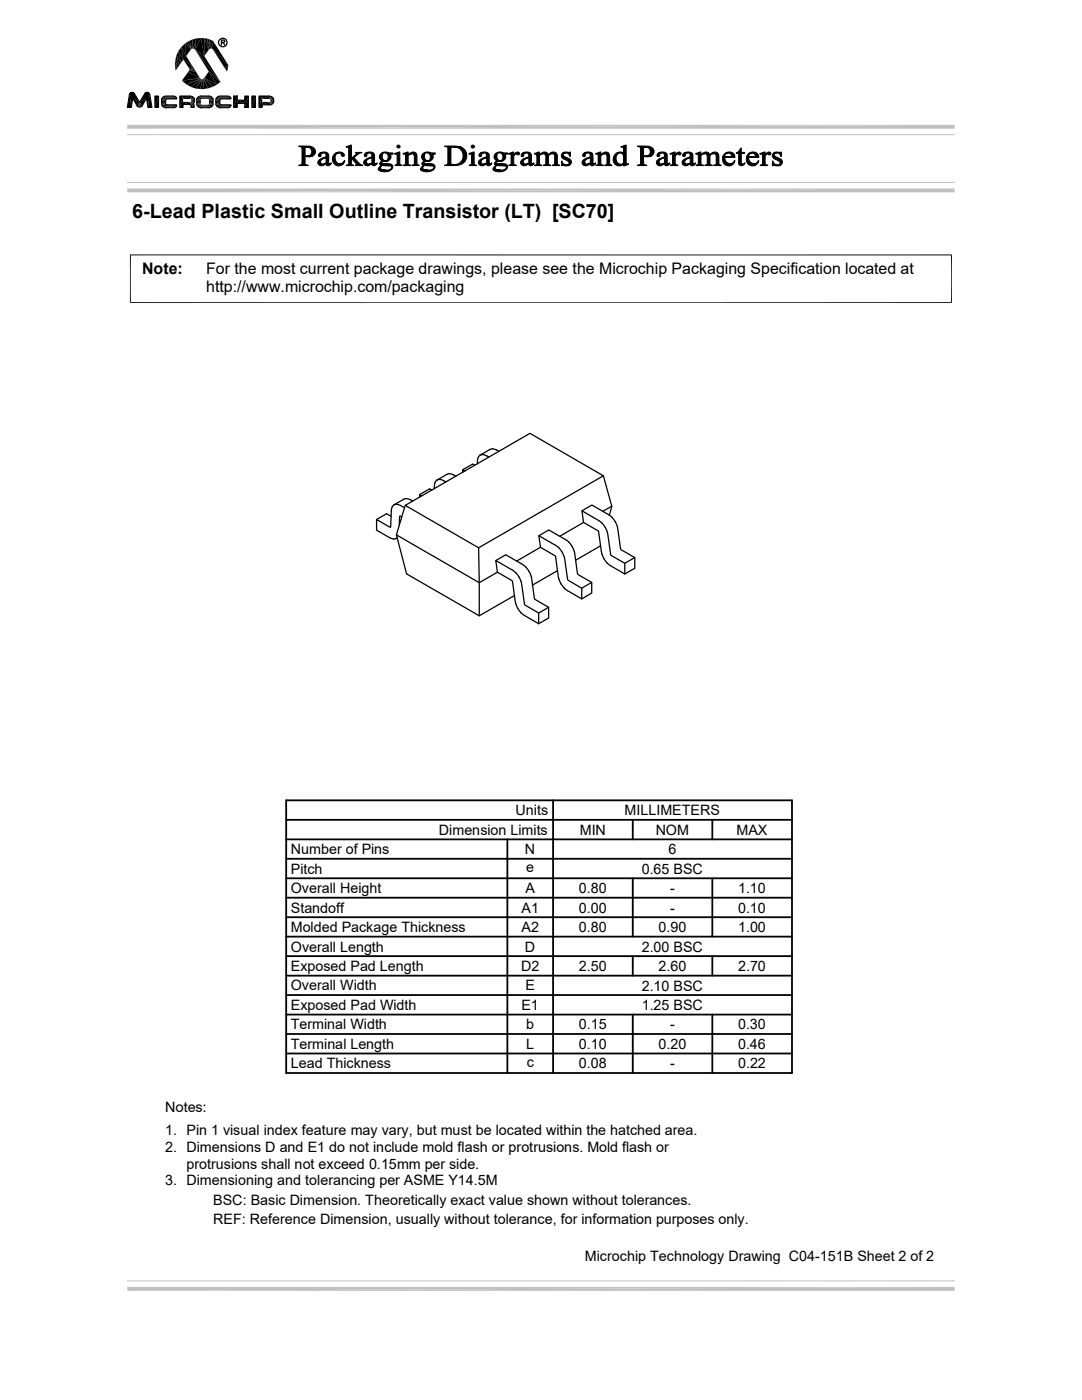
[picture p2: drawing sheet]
<svg xmlns="http://www.w3.org/2000/svg" width="216mm" height="279mm" viewBox="0 0 216 279" stroke-linecap="round" stroke-linejoin="round" font-family="sans-serif">
<g fill="none" stroke="#000" stroke-width=".25">
<path d="M83.7 98.7l.5 .3M86.1 97.8l-.4-.2-2 1.1v.5M87.2 95.8a1.54 1.54 0 0 1 1.8 .4M87.2 95.8a1.63 1.63 0 0 0-.5 1.7M91 95a1.81 1.81 0 0 0-1.8-.3l-2 1.1M92.8 94l-.5-.3v.5M94.7 92.8l-.4-.2-2 1.1M95.8 90.8a1.62 1.62 0 0 1 1.8 .4M95.8 90.8a1.71 1.71 0 0 0-.5 1.8M99.5 90.1a1.89 1.89 0 0 0-1.7-.4l-2 1.1M120.4 95l1.7 6M78 103l-.9-.5-2 1.2"/>
<path d="M78.6 100.8a1.89 1.89 0 0 1 2.1 .5M78.6 100.8a1.4 1.4 0 0 0-.5 1.2l-.2 3.2-2.8-1.5v2.1l2.7 1.5a1.25 1.25 0 0 0 1.4 0M80.2 103.2l-.4-.2-.1 .1v1.7M80.9 100.9l-1.8 5.8M80.9 100.9l24.8-14.4 14.7 8.5-24.9 14.3zM82.4 100l-.5-.3a1.41 1.41 0 0 0-1.3-.1l-2 1.2M95.5 109.3l.1 13.6M98.9 111.9l2-1.2 3.4 1.9 1 1 .7 1.4 .7 4.5 2.8 1.7v2.1l-2 1.2M98.9 111.9l3.4 1.9 1 .9 .7 1.5 .7 4.5 2.8 1.6v2.2l-3.2-1.9-.7-.7-.7-1.4-.7-4.5-2.9-1.8zM99.3 114.2l-3.7 2.1-16.5-9.6 2 7.8 14.5 8.4 7.1-4M107.5 106.9l3.7 2.2 .7 .7 .7 1.4 .6 4.4 2.9 1.8v2.1l-3.2-1.9-1-1.1-.5-1.4-.6-4.1-3-1.8zM107.5 106.9l2-1.1 3.7 2.1 .7 .7 .7 1.4 .7 4.6 2.8 1.6v2.2l-2 1.1"/>
<path d="M107.8 109.2l-4.7 2.8M111.3 113.9l-5 2.9M116.1 101.9l3.7 2.2 .7 .7 .7 1.4 .7 4.5 2.8 1.7v2.2l-3.2-1.9-.7-.7-.7-1.4-.7-4.6-3-1.7zM116.1 101.9l2-1.1 3.4 1.9 1 1 .7 1.4 .7 4.5 2.8 1.7v2.1l-2 1.2M116.4 104.3l-4.7 2.7M118.1 116.2l-2 1.2M119.8 108.9l-4.9 2.9M122.1 101l-1.8 1M122.1 101l-.5 1.8M126.7 111.3l-2 1.1M109.5 121.2l-2 1.1"/>
</g>
<g fill="#000" stroke="#000" stroke-width=".2">
<path d="M80.4 30.6l.3 .1zM118.9 30.6l.2 .1zM123.9 29.3h.3zM151.6 30.6l.3 .1z"/>
<path d="M60.2 29.4h1.1h-.4v1.7h1.5l-1.5 .1v1.6l.6 .2h-1.9v-.1a.5 .5 0 0 0 .7-.6z" fill-rule="evenodd"/>
<path d="M59.6 29.1h1.6a1.26 1.26 0 0 1 1.3 .4 1.26 1.26 0 0 1 .3 1.3l-.4 .3h-1a.87 .87 0 0 0 .8-.9 .87 .87 0 0 0-.9-.8h-1.1z" fill-rule="evenodd"/>
<path d="M60.9 31.2h1.3z" fill-rule="evenodd"/>
<path d="M63.6 30.7l.3-.2h.6l-.4 .2a.36 .36 0 0 1-.1 .4 .36 .36 0 0 1-.3 .1l-.2-.1z" fill-rule="evenodd"/>
<path d="M63.5 32.1a1.65 1.65 0 0 1 1.6-.6 1.09 1.09 0 0 0-1.1 .9l.3 .3 .6 .1a.83 .83 0 0 1-.9 .3 .83 .83 0 0 1-.6-.7z" fill-rule="evenodd"/>
<path d="M63.9 30.5l.2-.1a1.3 1.3 0 0 1 1.5 .4l.1 1.9 .3 .1a.51 .51 0 0 1-.5 .3 .51 .51 0 0 1-.4-.3v-.1l-.3-.1 .3-.1v-1h-.5l.5-.3a.56 .56 0 0 0-.6-.7z" fill-rule="evenodd"/>
<path d="M64.4 32.8l.7-.1z" fill-rule="evenodd"/>
<path d="M65.7 32.7l.4-.2-.1 .3z" fill-rule="evenodd"/>
<path d="M67 30.6l.6-.1a1.1 1.1 0 0 0-.7 1.2 1.1 1.1 0 0 0 .9 1h.7a1.33 1.33 0 0 1-2-.2 1.33 1.33 0 0 1 .5-1.9z" fill-rule="evenodd"/>
<path d="M67.1 30.5a1.26 1.26 0 0 1 1.6 .4v.2a.46 .46 0 0 1-.5 0 .46 .46 0 0 1-.2-.5z" fill-rule="evenodd"/>
<path d="M67.8 32.7a.93 .93 0 0 0 .9-.7l.1 .2-.3 .5z" fill-rule="evenodd"/>
<path d="M69.1 29.3h.2z" fill-rule="evenodd"/>
<path d="M69.1 29.3l1-.3v3.7l.5 .3h-1.5l.3-.1 .2-.3v-3l-.1-.2z" fill-rule="evenodd"/>
<path d="M70.9 30.4h1.3l-.7 .4-.9 .6 1.2 1.3 .6 .3h-1.5l.2-.3-1-1.1 1-.8v-.3z" fill-rule="evenodd"/>
<path d="M72.8 30.7l.2-.2h.7h-.2a.46 .46 0 0 0-.3 .6l-.2 .2a.32 .32 0 0 1-.3-.2 .32 .32 0 0 1 .1-.4z" fill-rule="evenodd"/>
<path d="M72.7 32.1a1.64 1.64 0 0 1 1.5-.6 1.06 1.06 0 0 0-1.1 .9l.4 .3 .6 .1a.84 .84 0 0 1-.9 .3 .84 .84 0 0 1-.6-.7z" fill-rule="evenodd"/>
<path d="M73 30.5l.2-.1a1.31 1.31 0 0 1 1.5 .4l.1 1.9 .3 .1a.48 .48 0 0 1-.5 .3 .48 .48 0 0 1-.4-.4l-.2-.1 .2-.1v-1h-.5l.5-.3a.54 .54 0 0 0-.5-.7z" fill-rule="evenodd"/>
<path d="M73.6 32.8l.6-.1z" fill-rule="evenodd"/>
<path d="M74.9 32.7l.3-.2-.1 .3z" fill-rule="evenodd"/>
<path d="M75.7 33.3l.5-.3-.3 .5a.93 .93 0 0 0 1.1 .5h-1.4a.42 .42 0 0 1 .1-.7z" fill-rule="evenodd"/>
<path d="M76 30.6l.8-.3 .7 .2h-.7a.83 .83 0 0 0-.5 .8 .83 .83 0 0 0 .5 .7h.7l-1.1 .1-.2 .3 .4 .2a2.38 2.38 0 0 1 1.7 .4l.1 .4a1.97 1.97 0 0 1-2.8 .6h1.4a.8 .8 0 0 0 1.1-.7l-.3-.2-1.7-.1a.48 .48 0 0 1-.3-.5 .48 .48 0 0 1 .5-.4 .85 .85 0 0 1-.3-1.5z" fill-rule="evenodd"/>
<path d="M76.4 32.1h1z" fill-rule="evenodd"/>
<path d="M76.8 30.5h1.6v.3h-.5a.81 .81 0 0 1-.4 1.2h-.6a.82 .82 0 0 0 .5-.8 .82 .82 0 0 0-.6-.7z" fill-rule="evenodd"/>
<path d="M78.7 30.6l.3 .1z" fill-rule="evenodd"/>
<path d="M78.7 30.6l1.1-.3v2.1a.37 .37 0 0 0 .4 .5v.1h-1.4l.4-.3v-1.6l-.1-.3z" fill-rule="evenodd"/>
<path d="M80.4 30.6l1-.3v.6h-.5z" fill-rule="evenodd"/>
<path d="M80.9 30.9l1.3-.2-.8 .4 .1 1.6 .4 .3h-1.4l.4-.3z" fill-rule="evenodd"/>
<path d="M81.7 30.7a.84 .84 0 0 1 .9-.4 .84 .84 0 0 1 .6 .8v1.6l.5 .3h-1.5l.3-.1 .2-.3-.1-1.6-.3-.3z" fill-rule="evenodd"/>
<path d="M84.1 33.3l.5-.3-.2 .5a.93 .93 0 0 0 1 .5h-1.4a.42 .42 0 0 1 .1-.7z" fill-rule="evenodd"/>
<path d="M84.4 30.6l.9-.3 .6 .2h-.7a.83 .83 0 0 0-.5 .8 .83 .83 0 0 0 .5 .7h.7l-1.1 .1-.2 .3 .5 .2a2.38 2.38 0 0 1 1.6 .4l.1 .4a1.97 1.97 0 0 1-2.8 .6h1.4a.8 .8 0 0 0 1.2-.7l-.4-.2-1.7-.1a.48 .48 0 0 1-.3-.5 .48 .48 0 0 1 .5-.4 .85 .85 0 0 1-.3-1.5z" fill-rule="evenodd"/>
<path d="M84.8 32.1h1z" fill-rule="evenodd"/>
<path d="M85.2 30.5h1.6v.3h-.5a.81 .81 0 0 1-.4 1.2h-.6a.82 .82 0 0 0 .6-.8 .82 .82 0 0 0-.7-.7z" fill-rule="evenodd"/>
<path d="M88.7 29.1h2l1.3 .3-2 .1v3.2l1.9 .1-.9 .2h-2.3l.6-.2v-.2l.1-2.9a.46 .46 0 0 0-.7-.4z" fill-rule="evenodd"/>
<path d="M90.7 29.4h1.3a1.86 1.86 0 0 1 1.2 1.7 1.86 1.86 0 0 1-1.3 1.7h-1.2a1.73 1.73 0 0 0 1.7-1.7 1.73 1.73 0 0 0-1.7-1.7z" fill-rule="evenodd"/>
<path d="M93.6 30.6l.3 .1z" fill-rule="evenodd"/>
<path d="M93.6 30.6l1-.3v2.1a.36 .36 0 0 0 .1 .4 .36 .36 0 0 0 .4 .1v.1h-1.5v-.1a.38 .38 0 0 0 .5-.5v-1.5l-.1-.1z" fill-rule="evenodd"/>
<path d="M95.7 30.7l.2-.2h.6h-.1a.43 .43 0 0 0-.3 .6l-.2 .2a.32 .32 0 0 1-.3-.2 .32 .32 0 0 1 .1-.4z" fill-rule="evenodd"/>
<path d="M95.7 31.9l.9-.4h.5a1.08 1.08 0 0 0-1.1 .9l.4 .3 .5 .1a.79 .79 0 0 1-.9 .2 .79 .79 0 0 1-.5-.9z" fill-rule="evenodd"/>
<path d="M95.9 30.5a1.28 1.28 0 0 1 1.7 .4v1.7l.4 .2a.48 .48 0 0 1-.5 .3 .48 .48 0 0 1-.4-.4l-.2-.1 .2-.1v-1h-.5l.5-.2-.1-.6z" fill-rule="evenodd"/>
<path d="M96.5 32.8l.6-.1z" fill-rule="evenodd"/>
<path d="M97.8 32.7l.3-.2-.1 .3z" fill-rule="evenodd"/>
<path d="M98.6 33.3l.5-.3-.3 .5a.94 .94 0 0 0 1.1 .5h-1.4a.42 .42 0 0 1 .1-.7z" fill-rule="evenodd"/>
<path d="M98.9 30.6a1.47 1.47 0 0 1 1.5-.1h-.7a.81 .81 0 0 0-.6 .8 .81 .81 0 0 0 .7 .7h.6l-1.1 .1-.2 .5 1.7 .1a.6 .6 0 0 1 .5 .7 2.05 2.05 0 0 1-2.8 .6 4.5 4.5 0 0 0 2.3-.3l.2-.4-.2-.2h-1.3a.55 .55 0 0 1-.8-.6l.4-.4a.85 .85 0 0 1-.2-1.5z" fill-rule="evenodd"/>
<path d="M99.3 32.1h1z" fill-rule="evenodd"/>
<path d="M99.7 30.5h1.6v.3h-.6a.83 .83 0 0 1-.3 1.2h-.6h.1a.84 .84 0 0 0 .4-.8 .84 .84 0 0 0-.6-.7z" fill-rule="evenodd"/>
<path d="M101.5 30.6l.2 .1z" fill-rule="evenodd"/>
<path d="M101.5 30.6l1-.3v.6h.2l-.2 .3v1.5l.5 .3h-1.5l.5-.3v-1.7l-.1-.2z" fill-rule="evenodd"/>
<path d="M102.7 30.7h.2l-.4 .2z" fill-rule="evenodd"/>
<path d="M102.7 30.7a.49 .49 0 0 1 .5-.4 .49 .49 0 0 1 .5 .5 .49 .49 0 0 1-.8-.1z" fill-rule="evenodd"/>
<path d="M104.1 30.7l.3-.2h.6h-.2a.46 .46 0 0 0-.3 .6l-.1 .2a.32 .32 0 0 1-.4-.2 .32 .32 0 0 1 .1-.4z" fill-rule="evenodd"/>
<path d="M104 32.1a1.64 1.64 0 0 1 1.5-.6 1.06 1.06 0 0 0-1.1 .9l.4 .3 .6 .1a.84 .84 0 0 1-.9 .3 .84 .84 0 0 1-.6-.7z" fill-rule="evenodd"/>
<path d="M104.4 30.5l.1-.1a1.31 1.31 0 0 1 1.5 .4l.1 1.9 .3 .1a.48 .48 0 0 1-.5 .3 .48 .48 0 0 1-.4-.4l-.2-.1 .2-.1v-1h-.4l.4-.3a.54 .54 0 0 0-.5-.7z" fill-rule="evenodd"/>
<path d="M104.9 32.8l.6-.1z" fill-rule="evenodd"/>
<path d="M106.2 32.7l.4-.2-.2 .3z" fill-rule="evenodd"/>
<path d="M106.6 30.6l.3 .1z" fill-rule="evenodd"/>
<path d="M106.6 30.6l1.1-.3v.6h-.6l-.1-.1z" fill-rule="evenodd"/>
<path d="M107.1 30.9l1.3-.2-.7 .3v1.7l.4 .3h-1.4l.4-.3z" fill-rule="evenodd"/>
<path d="M107.9 30.7a.86 .86 0 0 1 1.5 .2h.2l-.2 .1 .1 1.7 .4 .3h-1.5l.5-.3v-1.5l-.2-.4z" fill-rule="evenodd"/>
<path d="M109.5 30.8l.2-.2 .5 .1-.6 .2h-.2z" fill-rule="evenodd"/>
<path d="M109.7 30.6a.85 .85 0 0 1 .9-.2 .85 .85 0 0 1 .6 .7v1.3a.37 .37 0 0 0 .5 .5v.1h-1.5l.5-.3v-1.5a.45 .45 0 0 0-.5-.5z" fill-rule="evenodd"/>
<path d="M112 32.1a1.36 1.36 0 0 0 1.6 .9l-1.6 .1z" fill-rule="evenodd"/>
<path d="M112.2 30.7l.2-.2h.5a.39 .39 0 0 0-.5 .2 .39 .39 0 0 0 .2 .5l.8 .4a.73 .73 0 0 1 .6 .6 .73 .73 0 0 1-.4 .8h-.5l.4-.4a1.73 1.73 0 0 0-1.1-.9l-.4-.5z" fill-rule="evenodd"/>
<path d="M112.4 30.5l.4-.2 .8 .1z" fill-rule="evenodd"/>
<path d="M112.2 33h1.4l-.5 .1z" fill-rule="evenodd"/>
<path d="M112.4 30.5l1.4-.2v.9l-.2-.1a.7 .7 0 0 0-.7-.6z" fill-rule="evenodd"/>
<path d="M116.5 30.6l.1-.1h.6l-.4 .2a.36 .36 0 0 1 0 .4 .36 .36 0 0 1-.4 .1l-.1-.2z" fill-rule="evenodd"/>
<path d="M116.5 31.8l.8-.3h.5a1.09 1.09 0 0 0-1.1 .9l.3 .3 .6 .1a.89 .89 0 0 1-1.5-.2l.1-.4z" fill-rule="evenodd"/>
<path d="M116.6 30.5l.2-.1a1.1 1.1 0 0 1 1.3 .2 1.1 1.1 0 0 1 .2 1.2v.8l.4 .2a.51 .51 0 0 1-.4 .3 .51 .51 0 0 1-.5-.3v-.1l-.2-.1 .2-.1v-1h-.5l.5-.3a.55 .55 0 0 0-.6-.7z" fill-rule="evenodd"/>
<path d="M117.1 32.8l.7-.1z" fill-rule="evenodd"/>
<path d="M118.5 32.7l.3-.2-.1 .3z" fill-rule="evenodd"/>
<path d="M118.9 30.6l1-.3v.6h-.6z" fill-rule="evenodd"/>
<path d="M119.3 30.9l1.4-.2-.8 .4v1.3a.39 .39 0 0 0 .1 .4 .39 .39 0 0 0 .4 .1v.1h-1.5l.5-.3z" fill-rule="evenodd"/>
<path d="M120.1 30.7a.84 .84 0 0 1 .9-.3 .84 .84 0 0 1 .6 .7l.1 1.6 .4 .3h-1.4l.4-.3v-1.7l-.4-.3z" fill-rule="evenodd"/>
<path d="M122.7 30.9l.4-.4h.6a1.2 1.2 0 0 0-.8 1.2 1.2 1.2 0 0 0 .9 1.1h-1a1.4 1.4 0 0 1-.1-1.9z" fill-rule="evenodd"/>
<path d="M123.1 30.5a1.12 1.12 0 0 1 1.3 .1z" fill-rule="evenodd"/>
<path d="M123.9 29.3l1-.3v3.3l.3 .4h-.8a1.19 1.19 0 0 1-1.6 .1h1l.6-.3v-1.4l-.3-.5h.3v-1v-.2z" fill-rule="evenodd"/>
<path d="M124.4 32.7h1v.1l-1 .3z" fill-rule="evenodd"/>
<path d="M127.7 29.4h1.1h-.4v1.7h1.6l-1.6 .1v1.1a.47 .47 0 0 0 .1 .5 .47 .47 0 0 0 .6 .1v.1h-1.9l.4-.1 .2-.3z" fill-rule="evenodd"/>
<path d="M127.2 29.1h1.6a1.23 1.23 0 0 1 1.3 .4 1.23 1.23 0 0 1 .2 1.3l-.3 .3h-1.1a.87 .87 0 0 0 .9-.9 .87 .87 0 0 0-1-.8h-1.1z" fill-rule="evenodd"/>
<path d="M128.4 31.2h1.4z" fill-rule="evenodd"/>
<path d="M131.2 30.7l.3-.2h.6h-.2a.42 .42 0 0 0-.3 .6l-.2 .2a.32 .32 0 0 1-.3-.2 .32 .32 0 0 1 .1-.4z" fill-rule="evenodd"/>
<path d="M131.3 31.9l.7-.4h.6a1.12 1.12 0 0 0-1.1 .9l.4 .3 .6 .1a.79 .79 0 0 1-1 .2 .79 .79 0 0 1-.5-.9z" fill-rule="evenodd"/>
<path d="M131.5 30.5a1.23 1.23 0 0 1 1.6 .4l.1 1.7 .3 .2a.48 .48 0 0 1-.5 .3 .48 .48 0 0 1-.4-.4l-.2-.1 .2-.1v-1h-.4l.4-.2-.1-.6-.4-.2z" fill-rule="evenodd"/>
<path d="M132 32.8l.6-.1z" fill-rule="evenodd"/>
<path d="M133.3 32.7l.3-.2-.1 .3z" fill-rule="evenodd"/>
<path d="M133.7 30.6l.3 .1z" fill-rule="evenodd"/>
<path d="M133.7 30.6l1-.3v.6h.2l-.2 .3 .1 1.5 .5 .3h-1.6l.5-.3v-1.8l-.1-.1z" fill-rule="evenodd"/>
<path d="M134.9 30.7h.3l-.5 .2z" fill-rule="evenodd"/>
<path d="M134.9 30.7a.48 .48 0 0 1 .5-.4 .48 .48 0 0 1 .5 .5 .47 .47 0 0 1-.7-.1z" fill-rule="evenodd"/>
<path d="M136.3 30.7l.3-.2h.6a.44 .44 0 0 0-.5 .6 .31 .31 0 0 1-.4 .1 .31 .31 0 0 1 0-.5z" fill-rule="evenodd"/>
<path d="M136.4 31.9l.7-.4h.6a1.11 1.11 0 0 0-1 .9l.3 .3 .6 .1a.79 .79 0 0 1-1 .2 .79 .79 0 0 1-.4-.9z" fill-rule="evenodd"/>
<path d="M136.6 30.5a1.23 1.23 0 0 1 1.7 .4v1.7l.4 .2a.48 .48 0 0 1-.5 .3 .48 .48 0 0 1-.5-.4l-.2-.1 .2-.1v-1h-.4l.4-.2-.1-.6z" fill-rule="evenodd"/>
<path d="M137.1 32.8l.6-.1z" fill-rule="evenodd"/>
<path d="M138.4 32.7l.4-.2-.1 .3z" fill-rule="evenodd"/>
<path d="M138.8 30.6l.3 .1z" fill-rule="evenodd"/>
<path d="M138.8 30.6l1.1-.3v.6h-.6l-.1-.1z" fill-rule="evenodd"/>
<path d="M139.3 30.9l1.3-.2-.7 .3v1.7l.5 .3h-1.5l.4-.3z" fill-rule="evenodd"/>
<path d="M140.1 30.7a.86 .86 0 0 1 1.5 .2h.2l-.2 .2 .1 1.6 .4 .3h-1.4l.4-.3v-1.8l-.4-.2z" fill-rule="evenodd"/>
<path d="M141.8 30.8l.1-.2 .5 .1-.8 .2z" fill-rule="evenodd"/>
<path d="M141.9 30.6a.85 .85 0 0 1 1-.2 .85 .85 0 0 1 .5 .8l.1 1.5 .4 .3h-1.5v-.1a.37 .37 0 0 0 .5-.4v-1.2a.52 .52 0 0 0-.5-.6z" fill-rule="evenodd"/>
<path d="M144.5 30.7l.3-.2h.6a.73 .73 0 0 0-.8 .7l-.4 .1z" fill-rule="evenodd"/>
<path d="M144.8 30.5a1.17 1.17 0 0 1 1.9 .9h-2.1a1.11 1.11 0 0 0 1.1 1.2l-1.2 .1-.3-.7v-.6v-.1l1.8-.1a.62 .62 0 0 0-.6-.7z" fill-rule="evenodd"/>
<path d="M144.5 32.7l1.2-.1a.85 .85 0 0 0 .9-.6l.1 .1a1.26 1.26 0 0 1-1 1 1.26 1.26 0 0 1-1.2-.4z" fill-rule="evenodd"/>
<path d="M147.8 29.5h.1v.9h.7v.2h-.7v1.9l.3 .2-.8 .1v-2.2l-.5-.1 .6-.4z" fill-rule="evenodd"/>
<path d="M147.4 32.8l.9-.1 .2-.2h.2l-.1 .1a.68 .68 0 0 1-1.2 .2z" fill-rule="evenodd"/>
<path d="M149.3 30.7l.3-.2h.5a.73 .73 0 0 0-.7 .7l-.4 .1z" fill-rule="evenodd"/>
<path d="M149.6 30.5l.1-.1a1.13 1.13 0 0 1 1.7 1h-2a1.1 1.1 0 0 0 1.1 1.2l-1.3 .1-.3-.7 .1-.7 1.7-.1a.66 .66 0 0 0-.6-.7z" fill-rule="evenodd"/>
<path d="M149.2 32.7l1.5-.1 .4-.2 .2-.4a1.16 1.16 0 0 1-.8 1.1 1.16 1.16 0 0 1-1.3-.4z" fill-rule="evenodd"/>
<path d="M151.6 30.6l1.1-.3v.6h.1l-.1 .3v1.5l.5 .3h-1.5l.4-.3v-1.5v-.4z" fill-rule="evenodd"/>
<path d="M152.8 30.7h.3l-.4 .2z" fill-rule="evenodd"/>
<path d="M152.9 30.6a.46 .46 0 0 1 .6-.3 .46 .46 0 0 1 .3 .5 .49 .49 0 0 1-.7-.1h-.3z" fill-rule="evenodd"/>
<path d="M154.1 32.1a1.35 1.35 0 0 0 1.6 .9l-1.6 .1z" fill-rule="evenodd"/>
<path d="M154.4 30.6l.6-.1h-.3a.35 .35 0 0 0-.2 .3 .35 .35 0 0 0 .2 .4l.8 .4a.73 .73 0 0 1 .6 .6 .73 .73 0 0 1-.4 .8h-.5l.4-.4a1.71 1.71 0 0 0-1.1-.9 .65 .65 0 0 1-.1-1.1z" fill-rule="evenodd"/>
<path d="M154.5 30.5l.4-.2 .8 .1z" fill-rule="evenodd"/>
<path d="M154.3 33h1.4l-.5 .1z" fill-rule="evenodd"/>
<path d="M154.5 30.5l1.4-.2v.9l-.2-.1a.7 .7 0 0 0-.7-.6z" fill-rule="evenodd"/>
<circle cx="79.5" cy="29.3" r=".31"/>
<circle cx="94.3" cy="29.3" r=".31"/>
</g>
<g fill="#c0c0c0">
<path d="M25.4 37.6h165.1l-165.1 .8z"/>
<path d="M25.4 38.4l165.1-.8v.8z"/>
</g>
<path d="M25.4 36.4h165.1M25.4 255.6h165.1" fill="none" stroke="#c0c0c0" stroke-width=".2"/>
<g fill="#c0c0c0">
<path d="M25.4 256.8h165.1l-165.1 .8z"/>
<path d="M25.4 257.6l165.1-.8v.8z"/>
<path d="M25.4 24.9h165.1l-165.1 .8z"/>
<path d="M25.4 25.7l165.1-.8v.8z"/>
</g>
<path d="M25.4 26.9h165.1" fill="none" stroke="#c0c0c0" stroke-width=".2"/>
<g fill="#000">
<path d="M25.8 18.8l.7 .8-.3 1.8zM25.9 18.6l.6 1-.7-.8zM25.9 18.6l.6 1zM25.9 18.6l.1-.1 .5 1.1zM26 18.5l.5 1.1zM26 18.5l.2-.1 .3 1.2zM26.2 18.4l.3 1.2zM26.2 18.4h.2l.1 1.2zM26.4 18.4l.1 1.2zM26.4 18.4l.2 .1-.1 1.1zM26.6 18.5l-.1 1.1zM26.6 18.5l.1 .1-.2 1z"/>
<path d="M26.7 18.6l-.2 1zM26.7 18.6l.1 .1-.3 .9zM26.8 18.7l-.3 .9zM26.8 18.7l1.1 1.7-1.4-.8zM28.9 18.7l.3 .9-1.3 .8zM28.9 18.7l.3 .9zM29 18.6l.2 1zM28.9 18.7l.1-.1 .2 1zM29 18.6l.1-.1 .1 1.1zM29.1 18.5l.1 1.1zM29.4 18.4l-.2 1.2zM29.1 18.5l.3-.1-.2 1.2z"/>
<path d="M29.4 18.4h.1l-.3 1.2zM29.5 18.4l-.3 1.2zM29.5 18.4l.2 .1-.5 1.1zM29.7 18.5l-.5 1.1zM29.7 18.5l.1 .1-.6 1zM29.8 18.6l-.6 1zM29.8 18.6l.1 .2-.7 .8zM29.9 18.8l-.4 2.6-.3-1.8zM30.9 19.2h.7l-.7 2.2zM32.2 19.7h1.1l-1.1 .2zM32.2 19.9l1.1-.2zM32.2 19.9h.9l-.9 .1z"/>
<path d="M32.7 19.2h2zM34.9 12.8v.6zM34.9 12.2v.6zM34.9 13.4l.1 .7zM34.9 13.4l.2 .7zM35 11.6l-.1 .6zM36.6 11.9l-1.6 2.2zM35.1 11.6l-.2 .6zM34.9 12.8l.2 1.2zM36.6 11.9l-1.5 2.2zM35.2 11l-.2 .6zM35 11.9l.4 1.7-.5-.8z"/>
<path d="M34.9 12.8l.5 .8-.3 .4zM35.5 10.4l-.3 .6zM35.2 11l.5 2.1-.7-1.2zM35 11.9l.7 1.2-.3 .5zM35.8 9.9l-.3 .5zM35.9 19.2h.6l-.6 2.2zM35.6 10.3l.5 2.2-.9-1.5zM35.2 11l.9 1.5-.4 .6zM36.2 9.4l-.4 .5zM36.3 16.1l.5 .4zM36.5 19.2h1.4l-1.4 .5zM36.5 19.7l1.4-.5v.5z"/>
<path d="M36.6 11.9l1.1 1.7zM36.2 9.4l.4 2.5-1-1.6zM35.6 10.3l1 1.6-.5 .6zM36.6 8.9l-.4 .5zM36.2 9.4l.4-.5zM36.8 16.5l.5 .4zM36.6 8.9l.5-.4zM36.6 8.9l.5-.3zM37.1 11.2l2.8 4.4zM37.1 11.2l1.3 2-1.8-1.3zM36.2 9.4l.8-.7 .1 2.5zM36.2 9.4l.9 1.8-.5 .7z"/>
<path d="M37.3 16.9l.6 .4zM37.1 8.5l.6-.3zM37.8 14l-.1 .2zM37.7 14.2l-1.4 1.9zM37.8 13.8v.2zM37.7 13.6l.1 .2zM37.9 17.2l.6 .3zM37.9 19.2l.1 .6zM38.2 19.2l-.2 .6zM37.9 19.2h.3l-.2 .6zM38 9.9l-.9 1.3zM38.4 19.3l-.3 .5z"/>
<path d="M38.2 19.2l.2 .1-.4 .5zM38 9.9l-.8 1.3zM37 8.7l.3-.3 .8 1.5zM37 8.7l1.1 1.2-1 1.3zM38.1 19.8l.5-.4zM38.4 19.3l.2 .1-.5 .4zM38.1 19.9l.7-.3zM38.1 19.9l.5-.5 .2 .2zM38.2 19.9l.6-.3v.3zM38.2 19.9h.6l-.6 .3zM38 9.9l.2-.1zM37.3 8.4l.5-.2 .4 1.6z"/>
<path d="M37.3 8.4l.9 1.4-.1 .1zM37.7 8.2l.5-.3zM37.7 8.2l.5-.2zM36.6 11.9l1.8 1.3-.7 .4zM37.7 13.6l.7-.4 .3 .4zM37.8 8.2l.6-.3v1.8zM37.8 8.2l.6 1.5-.2 .1zM38.2 9.7h.2zM38.5 17.5l.6 .2zM38.4 9.7h.2zM38.4 7.9l.8-.2-.6 2zM38.4 7.9l.2 1.8h-.2z"/>
<path d="M37.7 13.6h1l-.9 .2zM37.8 13.8l.9-.2 .2 .4zM38.6 9.7l.2 .1zM38.2 7.9l.6-.2zM38.2 7.9l.6-.1zM37.8 13.8l1.1 .2h-1.1zM37.8 14h1.1l.2 .4zM38.8 9.8l.1 .1zM39.2 7.7l.9-.1-1.2 2.3zM39.2 7.7l-.3 2.2-.3-.2zM38.9 9.9l1.8 1.3 3.3 5.1zM39.1 17.7l.7 .1z"/>
<path d="M37.8 14l1.3 .4h-1.5zM37.6 14.4h1.5l.8 1.2zM39.2 19.7h1.1l-1.1 .2zM39.2 19.9l1.1-.2zM39.2 19.9h.9l-.9 .1zM39.4 7.6h.7zM38.8 7.7l.6-.1zM39.8 17.7l.6 .1zM37.6 14.4l2.3 1.2-3.6 .5zM36.3 16.1l3.7-.4zM39.9 15.6l.1 .1zM36.3 16.1l3.7-.4-2.8 1.1z"/>
<path d="M37.2 16.8l2.8-1.1 .1 .1zM40 15.7l.2 .1zM40.1 7.6h.6zM39.9 7.6h.2zM37.2 16.8l2.9-1-2 1.6zM38.1 17.4l2.1-1.6zM40.2 15.8h.2zM38.1 17.4l2.1-1.6-1.1 1.9zM40.2 15.8h.1l-1.2 1.9zM40.3 7.6h.4zM40.3 15.8l-.3 2-.9-.1zM40.3 15.8h.1l-.4 2z"/>
<path d="M40.4 17.8l.7-.1zM40.4 15.8l.2-.1zM40.4 15.8l.3 2h-.7zM40.6 15.7l.9 1.9-.8 .2zM40.6 15.7l.1-.1 .8 2zM40.8 15.6l-.2 .1zM40.6 15.7l.2-.1zM40.7 15.6l1.8 1.7-1 .3zM40.8 15.5l1.7 1.8-1.8-1.7zM41.7 9.9l-1 1.3zM40.1 7.6h.7l-.1 3.6zM40.1 7.6l.6 3.6-1.8-1.3z"/>
<path d="M41.7 9.9l-.9 1.3zM41.7 14.3l-.9 1.3zM40.8 15.5l2.5 1.4-.8 .4zM41.7 14.3l1.6 2.6-2.5-1.4zM41.1 17.7l.6-.1zM40.7 7.6l.6 .1zM38.9 9.9l2.8 4.4zM40.8 7.6l.5 .1 .4 2.2zM40.8 7.6l.9 2.3-1 1.3zM41.7 14.3l2.3 2-.7 .6zM38.9 9.9l5.1 6.4-2.3-2zM41.7 17.6l.6-.2z"/>
<path d="M40.1 19.2h1.9zM41.8 9.7l-.1 .2zM41.7 9.9l.1-.1zM41.3 7.7l.6 .2zM41.3 7.7l.5 .2 .2 1.8zM41.3 7.7l.7 2-.3 .2zM41.8 9.7h.2zM42 9.7h.2zM41.8 7.9l.7 .3-.3 1.5zM41.8 7.9l.4 1.8h-.2zM42.3 17.4l.6-.3zM42.2 9.7l.2 .1z"/>
<path d="M41.9 7.9l.6 .3zM42.5 8.2l3.1 4.8-3.1-3.2zM42.5 8.2v1.6l-.3-.1zM41.7 19.9h.8v.1zM41.5 19.7h1v.2zM41.5 19.7l1 .2zM42.4 9.8l.1 .1zM42.5 9.9l2.8 4.4zM42.9 17.1l.6-.3zM43.1 19.9h.8l-.8 .1zM43.1 19.7h1l-1 .2zM43.1 19.9l1-.2z"/>
<path d="M43.5 16.8l.5-.4zM43.5 19.2h2zM40.7 11.2l3.3 5.2zM40.7 11.2l3.3 5.1zM42.5 9.8l3.1 3.2-.8 .5zM45.5 13.6l-.2 .7zM44.8 13.5l.7 .1-.2 .6zM45.6 13l-.1 .6zM44.8 13.5l.4-.3 .3 .4zM45.2 13.2l.4-.2-.1 .6zM42.5 8.2l3.1 4.8zM42.5 8.1l3.1 4.9z"/>
<path d="M46.6 19.2h.7l-.7 2.2zM48.8 19.2h.8l-.8 2.2zM50.2 19.2h.8l-.8 2.2zM51.7 19.2h.6l-.6 2.2zM52.3 19.2h1.4l-1.4 .5zM52.3 19.7l1.4-.5v.5zM53.7 19.2l.1 .6zM53.7 19.2h.3l-.2 .6zM54 19.2l-.2 .6zM54 19.2l.2 .1-.4 .5zM54.2 19.3l-.3 .5zM54.2 19.3l.2 .1-.5 .4z"/>
<path d="M53.9 19.8l.5-.4zM53.9 19.9l.5-.5 .2 .2zM53.9 19.9l.7-.3zM54 19.9l.6-.3v.3zM54 19.9h.6l-.6 .3zM25.8 18.8l.4 2.6h-.8zM26.5 19.6l1.4 .8-.6 .7zM27.9 20.4l-.4 .9-.2-.2zM27.9 20.4l-.2 1-.2-.1zM27.9 20.4v1h-.2zM27.9 20.4l.1 1h-.1zM27.9 20.4l.3 .9-.2 .1z"/>
<path d="M27.9 20.4l.5 .7-.2 .2zM27.9 20.4l1.3-.8-.8 1.5zM29.9 18.8l.4 2.6h-.8zM31.6 19.2v2.2h-.7zM32.2 20l.9-.1v.1zM32.2 20.8l1 .1h-1zM32.2 20.8l1 .1zM32.2 20.7l.9 .1h-.9zM32.2 20.7h.9v.1zM32.2 20l.9 .7h-.9zM32.2 20h.9v.7zM32.8 21.4l1.9 .1z"/>
<path d="M36.5 19.2v2.2h-.6zM36.5 20.3h1.5l-1.5 .5zM36.5 20.8l1.5-.5v.5zM37.9 20.8h.7l-.6 .1zM38 20.9l.6-.1 .1 .1zM38 20.9h.7zM38 20.3l.3 .5h-.3zM38.1 20.3l.5 .5h-.3zM38 20.3l.3 .5zM38.1 21l.6-.1 .1 .1zM38.1 21h.7l-.7 .4zM38.1 21.4l.7-.4v.4z"/>
<path d="M38.1 20.3l.5 .5zM38.1 20.3l.6 .3-.1 .2zM38.1 20.3l.7 .1-.1 .2zM38.1 20.3l.6 .3zM38.2 20.2l.6 .2zM38.2 20.2l.6-.3v.5zM39.2 20l.9 .7h-.9zM39.2 20h.9v.7zM39.2 20.8l1 .1h-1zM39.2 20.8l1 .1zM39.2 20.7l.9 .1h-.9zM39.2 20.7h.9v.1z"/>
<path d="M39.2 20l.9-.1v.1zM40 21.5l2-.1zM41.7 19.9l.8 .1h-.8zM41.7 20.8l.8-.1v.1zM41.7 20.7h.8l-.8 .1zM41.6 20.9l.9-.1v.1zM41.6 20.9l.9-.1zM41.7 20.7l.8-.7v.7zM41.7 20h.8l-.8 .7zM43.1 20l.8 .7h-.8zM43.1 20h.8v.7zM43.1 20.7l.8 .1h-.8z"/>
<path d="M43.1 20.7h.8v.1zM43.1 20.8l.9 .1h-.9zM43.1 20.8l.9 .1zM43.1 20l.8-.1v.1zM43.6 21.4l1.9 .1zM47.3 19.2v2.2h-.7zM47.3 20l1.6 .6h-1.6zM49.6 19.2v2.2h-.8zM47.3 20h1.6v.6zM51 19.2v2.2h-.8zM52.3 19.2v2.2h-.6zM52.3 20.3h1.5l-1.5 .6z"/>
<path d="M52.3 20.9l1.5-.6v.6zM53.8 20.3l.3 .6h-.3zM53.8 20.3l.5 .5-.2 .1zM53.8 20.3l.3 .6zM53.9 20.3l.6 .3-.2 .2zM53.8 20.3l.5 .5zM53.9 20.3l.7 .1-.1 .2zM53.9 20.3l.6 .3zM54 20.2l.6-.3v.5zM54 20.2l.6 .2z"/>
</g>
<g fill="none" stroke="#000" stroke-width=".25">
<path d="M44.2 8.5l.5-.1 .2-.2-.3-.2h-.4v1M44.5 8.5l.4 .5M47.3 19.2h.1M33.1 21.5h.1M40.1 21.5h.1M41.7 21.5h.1M43.9 21.5h.1M48.8 21.4h.1"/>
<circle cx="44.5" cy="8.5" r=".84"/>
</g>
<path d="M40.6 15.7v2.1" fill="none" stroke="#000" stroke-width=".28"/>
<g fill="none" stroke="#000" stroke-width=".2">
<path d="M25.9 18.6l.4-.2 .3 .1 1.3 1.9 1.2-1.9 .3-.1 .4 .2 .5 2.8h-.8l-.3-1.8-1 1.7a.69 .69 0 0 1-.9-.1l-.8-1.6-.3 1.8h-.8zM30.9 19.2h.7v2.2h-.7zM32.4 19.5h2.9M32.5 19.3h2.7M32.6 19.3l.5-.1h1.6a.58 .58 0 0 1 .6 .5h-2l-.2 .3v.9h2.2a.51 .51 0 0 1-.6 .6h-1.6l-.7-.3-.2-.3v-1.2zM32.7 19.2h2.3M35.9 19.2h2.3a.89 .89 0 0 1 .7 .7 .89 .89 0 0 1-.3 .9l.2 .2v.4h-.7v-.4l-.2-.2h-1.4v.6h-.6zM39.4 19.5h3M39.6 19.3l.5-.1h1.6a.89 .89 0 0 1 .8 .5v1.2a.89 .89 0 0 1-.8 .6h-1.6a.95 .95 0 0 1-.9-.6v-1.2zM39.8 19.2h2.2M42.3 19.3h-2.8M43.2 19.5l.4-.3h1.9a.58 .58 0 0 1 .6 .5l-2.1 .1-.1 .9 .1 .2h2.1v.2l-.4 .4h-1.8a.95 .95 0 0 1-.8-.6v-1.2z"/>
<path d="M43.2 19.5h2.9M43.3 19.3h2.7M43.5 19.2h2.3M46.6 19.2h.7v.8h1.5v-.8h.8v2.2h-.8v-.8h-1.5v.8h-.7zM50.2 19.2h.8v2.2h-.8zM51.7 19.2h2a.89 .89 0 0 1 .9 .8 .89 .89 0 0 1-.8 .9h-1.5v.5h-.6zM32.4 21.2h2.9M32.8 21.5h2.2M35.2 21.4h-2.7M39.4 21.2h3M39.5 21.4h2.8M39.8 21.5h2.2"/>
<path d="M43.2 21.2h2.9M43.3 21.4h2.7M43.6 21.5h2.2M26 50.8v9.7M189.9 50.8v9.7M189.9 50.9h-164M25.9 60.4h164"/>
</g>
<path d="M35.3 21h-3.1M39.2 21h3.3M43.1 21h3" fill="none" stroke="#000" stroke-width=".23"/>
<path d="M32.2 19.6h3.1M39.2 19.6h3.3M43.1 19.6h3" fill="none" stroke="#000" stroke-width=".21"/>
<g fill="none" stroke="#000" stroke-width=".36">
<path d="M57.1 159.7h100.9v54.4h-100.9zM110.4 159.7v54.4M57.1 179.2h100.9M57.1 175.3h100.9M57.1 171.4h100.9M57.1 167.5h100.9M57.1 163.6h100.9M101.2 167.5v46.6M126.3 163.6v3.9M126.3 175.3v11.6M142.1 163.6v3.9M142.1 175.3v11.6"/>
<path d="M57.1 190.8h100.9M57.1 186.9h100.9M57.1 183h100.9M57.1 198.6h100.9M57.1 194.7h100.9M126.3 190.8v3.9M142.1 190.8v3.9M57.1 206.4h100.9M57.1 202.5h100.9M57.1 210.2h100.9M126.3 202.5v11.6M142.1 202.5v11.6"/>
</g>
<text font-size="3.9" x="26.4" y="43.5">6-Lead Plastic Small Outline Transistor (LT) [SC70]</text>
<g font-size="3.2">
<text x="28.4" y="54.6">Note:</text>
<text x="41.1" y="54.6">For the most current package drawings, please see the Microchip Packaging Specification located at</text>
<text x="41.1" y="58.3">http://www.microchip.com/packaging</text>
</g>
<g font-size="2.9">
<text x="87.6" y="166.6">Dimension Limits</text>
<text x="102.9" y="162.7">Units</text>
<text x="115.7" y="166.6">MIN</text>
<text x="124.6" y="162.7">MILLIMETERS</text>
<text x="130.8" y="166.6">NOM</text>
<text x="147" y="166.6">MAX</text>
<text x="58" y="170.5">Number of Pins</text>
<text x="104.8" y="170.5">N</text>
<text x="133.4" y="170.5">6</text>
<text x="58" y="178.2">Overall Height</text>
<text x="58" y="174.4">Pitch</text>
<text x="104.8" y="178.2">A</text>
<text x="105" y="174.1">e</text>
<text x="115.5" y="178.2">0.80</text>
<text x="128" y="174.4">0.65 BSC</text>
<text x="133.7" y="178.2">-</text>
<text x="147.3" y="178.2">1.10</text>
<text x="58" y="182.1">Standoff</text>
<text x="104.1" y="182.1">A1</text>
<text x="115.5" y="182.1">0.00</text>
<text x="133.7" y="182.1">-</text>
<text x="147.3" y="182.1">0.10</text>
<text x="58" y="186">Molded Package Thickness</text>
<text x="58" y="189.9">Overall Length</text>
<text x="104.1" y="186">A2</text>
<text x="104.8" y="189.9">D</text>
<text x="115.5" y="186">0.80</text>
<text x="128" y="189.9">2.00 BSC</text>
<text x="131.4" y="186">0.90</text>
<text x="147.3" y="186">1.00</text>
<text x="58" y="197.7">Overall Width</text>
<text x="58" y="193.8">Exposed Pad Length</text>
<text x="104" y="193.8">D2</text>
<text x="104.8" y="197.7">E</text>
<text x="115.5" y="193.8">2.50</text>
<text x="128" y="197.7">2.10 BSC</text>
<text x="131.4" y="193.8">2.60</text>
<text x="147.3" y="193.8">2.70</text>
<text x="58" y="201.6">Exposed Pad Width</text>
<text x="104" y="201.6">E1</text>
<text x="128" y="201.6">1.25 BSC</text>
<text x="58" y="205.4">Terminal Width</text>
<text x="58" y="209.3">Terminal Length</text>
<text x="105" y="209.3">L</text>
<text x="105" y="205.4">b</text>
<text x="115.5" y="209.3">0.10</text>
<text x="115.5" y="205.4">0.15</text>
<text x="131.4" y="209.3">0.20</text>
<text x="133.7" y="205.4">-</text>
<text x="147.3" y="209.3">0.46</text>
<text x="147.3" y="205.4">0.30</text>
<text x="58" y="213.2">Lead Thickness</text>
<text x="105.1" y="212.9">c</text>
<text x="115.5" y="213.2">0.08</text>
<text x="133.7" y="213.2">-</text>
<text x="147.3" y="213.2">0.22</text>
<text x="32.9" y="226.6">1. Pin 1 visual index feature may vary, but must be located within the hatched area.</text>
<text x="32.9" y="222">Notes:</text>
<text x="32.9" y="229.9">2. Dimensions D and E1 do not include mold flash or protrusions. Mold flash or</text>
<text x="37.2" y="233.2">protrusions shall not exceed 0.15mm per side.</text>
<text x="32.9" y="236.5">3. Dimensioning and tolerancing per ASME Y14.5M</text>
<text x="42.5" y="244.3">REF: Reference Dimension, usually without tolerance, for information purposes only.</text>
<text x="42.5" y="240.6">BSC: Basic Dimension. Theoretically exact value shown without tolerances.</text>
<text x="116.7" y="251.7">Microchip Technology Drawing C04-151B Sheet 2 of 2</text>
</g>
</svg>
